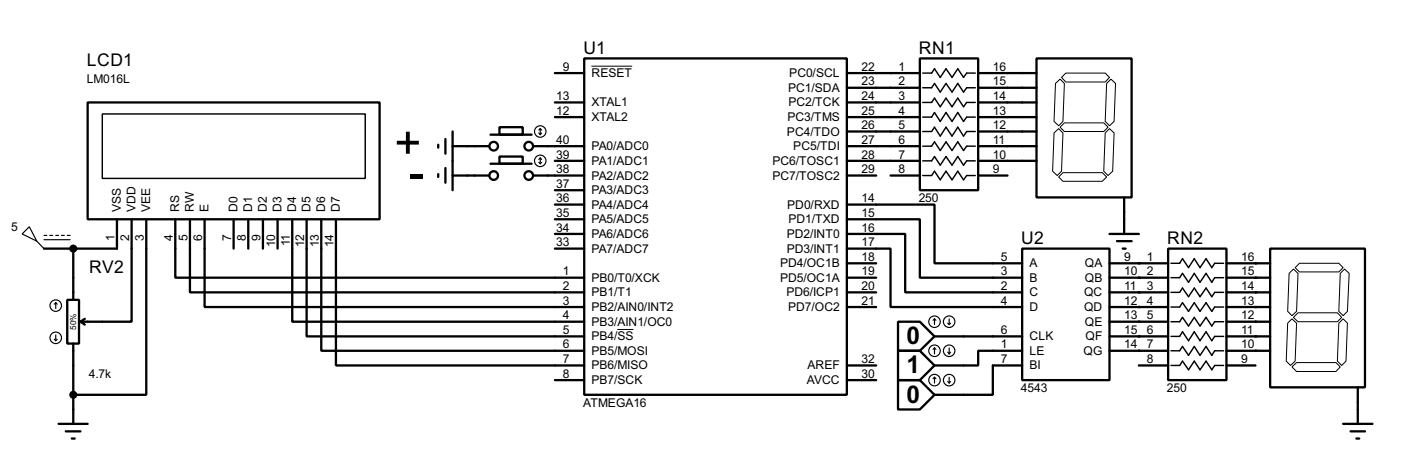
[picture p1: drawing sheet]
<svg xmlns="http://www.w3.org/2000/svg" width="244mm" height="81mm" viewBox="0 0 244 81" stroke-linecap="round" stroke-linejoin="round" font-family="sans-serif">
<g fill="none" stroke="#000" stroke-width=".4">
<path d="M15.3 17.8h50.8v20.3h-50.8zM96.6 12.7h5.1M96.6 17.8h5.1M101.7 10.2h45.7v58.4h-45.7zM147.4 12.7h12.7M147.4 15.3h12.7M147.4 17.8h12.7M160.1 10.2h10.1v22.9h-10.1zM170.2 12.7h10.2M170.2 15.3h10.2M170.2 17.8h10.2M180.4 10.2h16.5v24.1h-16.5z"/>
<path d="M20.4 38.1v5.1h-12.7M22.9 38.1v17.8h-8.9M25.5 38.1v30.5h-12.7M30.5 38.1v10.2h71.2M33.1 38.1v12.7h68.6M35.6 38.1v15.3h66.1M40.7 38.1v5.1M43.2 38.1v5.1M45.8 38.1v5.1M48.3 38.1v5.1M50.9 38.1v17.8h50.8M53.4 38.1v20.4h48.3"/>
<path d="M55.9 38.1v22.9h45.8M58.5 38.1v25.4h43.2M76.3 25.2v.5M76.3 30.3v.5M77.5 24.2v2.5M77.5 29.2v2.6M78.8 25.4h6.3M78.8 30.5h6.3M78.8 22.9v10.2M85.4 23.4h7.1M85.4 28.5h7.1M86.9 22.1h4.1v1.3h-4.1z"/>
<path d="M86.9 27.2h4.1v1.3h-4.1zM92.8 25.4h8.9M92.8 30.5h8.9M96.6 20.4h5.1M96.6 28h5.1M96.6 35.6h5.1M96.6 38.1h5.1M96.6 33.1h5.1M147.4 35.6h15.2v10.2h15.3M147.4 38.1h12.7v10.2h17.8M147.4 20.4h12.7M147.4 22.9h12.7"/>
<path d="M147.4 25.4h12.7M147.4 28h12.7M147.4 30.5h5.1M155 30.5h5.1M170.2 20.4h10.2M170.2 22.9h10.2M170.2 25.4h10.2M170.2 28h10.2M170.2 30.5h5.1M195.6 34.3v6.4M11.7 52.1h2.1v7.6h-2.1zM12.8 43.2v8.9"/>
<path d="M12.8 59.7v14M14 55.9l.8 .5M14.8 55.4l-.8 .5M96.6 43.2h5.1M96.6 40.7h5.1M147.4 40.7h10.1v10.1h20.4M147.4 43.2h7.6v10.2h22.9M147.4 48.3h5.1M147.4 50.8h5.1M147.4 53.4h5.1M147.4 45.8h5.1M156.3 55.9h3.8l2.5 2.6-2.5 2.5h-3.8z"/>
<path d="M162.6 58.5h15.3M177.9 43.2h15.2v22.9h-15.2zM193.1 58.5h10.2M193.1 40.7h5.1M193.1 48.3h10.2M193.1 50.8h10.2M193.1 53.4h10.2M193.1 55.9h10.2M193.1 45.8h10.2M194.4 41.9h2.5M195.4 43.2h.5M203.3 43.2h10.1v22.9h-10.1z"/>
<path d="M213.4 58.5h7.6M213.4 48.3h7.6M213.4 50.8h7.6M213.4 53.4h7.6M213.4 55.9h7.6M213.4 45.8h7.6M221 43.2h16.5v24.1h-16.5zM10.2 73.7h5.1M11.5 75h2.5M12.5 76.2h.5M96.6 66.1h5.1M147.4 63.5h5.1"/>
<path d="M147.4 66.1h5.1M156.3 61h3.8l2.5 2.5-2.5 2.6h-3.8zM156.3 66.1h3.8l2.5 2.5-2.5 2.6h-3.8zM177.9 61h-7.7v2.5h-7.6M177.9 63.5h-5.1v5.1h-10.2M193.1 61h10.2M198.2 63.5h5.1M213.4 61h7.6M213.4 63.5h5.1M233.7 73.7h5.1M235 75h2.5M236 76.2h.5"/>
<path d="M236.3 67.3v6.4"/>
<circle cx="85.9" cy="30.5" r=".75"/>
<circle cx="85.9" cy="25.4" r=".75"/>
<circle cx="92" cy="30.5" r=".75"/>
<circle cx="92" cy="25.4" r=".75"/>
</g>
<g fill="#000">
<circle cx="198.2" cy="50.8" r=".2"/>
<circle cx="198.2" cy="48.3" r=".2"/>
<circle cx="198.2" cy="55.9" r=".2"/>
<circle cx="198.2" cy="53.4" r=".2"/>
<circle cx="198.2" cy="45.8" r=".2"/>
<circle cx="198.2" cy="58.5" r=".2"/>
<circle cx="218.5" cy="48.3" r=".2"/>
<circle cx="218.5" cy="50.8" r=".2"/>
<circle cx="218.5" cy="58.5" r=".2"/>
<circle cx="218.5" cy="45.8" r=".2"/>
<circle cx="218.5" cy="53.4" r=".2"/>
<circle cx="218.5" cy="55.9" r=".2"/>
<circle cx="198.2" cy="61" r=".2"/>
<circle cx="218.5" cy="61" r=".2"/>
</g>
<g fill="none" stroke="#000" stroke-width=".17">
<path d="M102.9 11.5h7.1M183.7 14.5l.8-.7 .7 .7-.2 6.6-.8 .8-.8-.8zM184.7 13.5l.8-.8h6.8l.8 .8-.8 .8h-6.8zM192.6 14.5l.7-.7 .8 .7-.2 6.6-.8 .8-.8-.8zM183.4 23.1l.8-.7 .8 .7-.3 6.7-.7 .7-.8-.7zM184.2 30.8l.8-.8h6.8l.8 .8-.8 .7h-6.8zM184.5 22.1l.7-.7h6.9l.7 .7-.7 .8h-6.9zM193.1 22.4l.8 .7-.3 6.7-.8 .7-.7-.7 .2-6.7zM107.4 57.3h2.8M224.1 56.2l.7-.8 .8 .8-.2 6.6-.8 .7-.8-.7zM224.3 47.5l.8-.7 .8 .7-.3 6.6-.8 .8-.7-.8zM225.4 46.5l.7-.7h6.9l.7 .7-.7 .8h-6.9z"/>
<path d="M225.9 54.4h6.8l.8 .8-.8 .7h-6.8l-.8-.7zM233 56.2l.7-.8 .8 .8-.3 6.6-.7 .7-.8-.7zM233.2 47.5l.8-.7 .8 .7-.3 6.6-.8 .8-.7-.8zM224.8 63.8l.8-.8h6.9l.7 .8-.7 .8h-6.9z"/>
</g>
<g fill="none" stroke="#000" stroke-width=".25">
<path d="M17.8 19.8h45.8v11.2h-45.8zM160.6 12.7h1.5l.5-.7 1 1.5 1-1.5 1.1 1.5 1-1.5 1 1.5 .5-.8h1.5M160.6 15.3h1.5l.5-.8 1 1.5 1-1.5 1.1 1.5 1-1.5 1 1.5 .5-.7h1.5M160.6 17.8h1.5l.5-.7 1 1.5 1-1.5 1.1 1.5 1-1.5 1 1.5 .5-.8h1.5M160.6 20.4h1.5l.5-.8 1 1.5 1-1.5 1.1 1.5 1-1.5 1 1.5 .5-.7h1.5M160.6 22.9h1.5l.5-.8 1 1.6 1-1.6 1.1 1.6 1-1.6 1 1.6 .5-.8h1.5M160.6 25.4h1.5l.5-.7 1 1.5 1-1.5 1.1 1.5 1-1.5 1 1.5 .5-.8h1.5M160.6 28h1.5l.5-.8 1 1.5 1-1.5 1.1 1.5 1-1.5 1 1.5 .5-.7h1.5M160.6 30.5h1.5l.5-.7 1 1.5 1-1.5 1.1 1.5 1-1.5 1 1.5 .5-.8h1.5M203.8 45.8h1.5l.5-.8 1 1.5 1-1.5 1 1.5 1.1-1.5 1 1.5 .5-.7h1.5M203.8 48.3h1.5l.5-.8 1 1.6 1-1.6 1 1.6 1.1-1.6 1 1.6 .5-.8h1.5M203.8 50.8h1.5l.5-.7 1 1.5 1-1.5 1 1.5 1.1-1.5 1 1.5 .5-.8h1.5"/>
<path d="M203.8 53.4h1.5l.5-.8 1 1.5 1-1.5 1 1.5 1.1-1.5 1 1.5 .5-.7h1.5M203.8 55.9h1.5l.5-.7 1 1.5 1-1.5 1 1.5 1.1-1.5 1 1.5 .5-.8h1.5M203.8 58.5h1.5l.5-.8 1 1.5 1-1.5 1 1.5 1.1-1.5 1 1.5 .5-.7h1.5M203.8 61h1.5l.5-.8 1 1.6 1-1.6 1 1.6 1.1-1.6 1 1.6 .5-.8h1.5M203.8 63.5h1.5l.5-.7 1 1.5 1-1.5 1 1.5 1.1-1.5 1 1.5 .5-.8h1.5"/>
</g>
<g fill="none" stroke="#000" stroke-width=".2">
<path d="M93.8 23.1l.2 .3M93.8 28.2l.2 .3M94 22.4v1M94 27.5v1M94 22.4l-.2 .2M94 22.4l.3 .2M94 27.5l-.2 .2M94 27.5l.3 .2M94.3 23.1l-.3 .3M94.3 28.2l-.3 .3M3.9 40.7l1.2-1.3 1.3 2.5zM6.4 41.9l1.3 1.3"/>
<path d="M7.7 40.9h.5M7.7 41.7h4.5M8.7 40.9h.5M9.5 59l.2 .2M9.7 40.9h.5M9.7 52.6l-.2 .3M9.7 52.6l.3 .3M9.7 52.6v1M9.7 58.2v1M10 59l-.3 .2M10.7 40.9h.5M11.7 40.9h.5"/>
<path d="M162.6 55.4l-.2 .3M162.6 55.4l.3 .3M162.6 55.4v1M164.9 56.2l.3 .2M165.2 55.4v1M165.4 56.2l-.2 .2M162.6 60.5v1M162.6 65.6v1M162.6 60.5l-.2 .2M162.6 60.5l.3 .2M162.6 65.6l-.2 .2M162.6 65.6l.3 .2"/>
<path d="M164.9 61.2l.3 .3M164.9 66.3l.3 .3M165.2 60.5v1M165.2 65.6v1M165.4 61.2l-.2 .3M165.4 66.3l-.2 .3"/>
<circle cx="94" cy="28" r="1"/>
<circle cx="94" cy="22.9" r="1"/>
<circle cx="9.7" cy="58.7" r="1"/>
<circle cx="9.7" cy="53.1" r="1"/>
<circle cx="162.6" cy="55.9" r="1"/>
<circle cx="165.1" cy="55.9" r="1"/>
<circle cx="162.6" cy="61" r="1"/>
<circle cx="162.6" cy="66.1" r="1"/>
<circle cx="165.1" cy="61" r="1"/>
<circle cx="165.1" cy="66.1" r="1"/>
</g>
<g fill="#000" stroke="#000" stroke-width=".4">
<circle cx="12.7" cy="43.2" r=".5"/>
<circle cx="12.7" cy="68.6" r=".5"/>
</g>
<g font-size="9.1">
<text x="68.6" y="27.7">+</text>
<text x="71.2" y="32.7">-</text>
</g>
<g font-size="4.8">
<text x="157.7" y="59.8">0</text>
<text x="157.7" y="64.9">1</text>
<text x="157.7" y="70">0</text>
</g>
<g font-size="3.4">
<text x="15.1" y="11.5">LCD1</text>
<text x="101.5" y="9.3">U1</text>
<text x="159.9" y="9.3">RN1</text>
<text x="15.5" y="47.4">RV2</text>
<text x="177.7" y="42.4">U2</text>
<text x="203.1" y="42.4">RN2</text>
</g>
<g font-size="2.4">
<text x="15.1" y="14.4">LM016L</text>
<text x="96.8" y="17.4">13</text>
<text x="98" y="12.3">9</text>
<text x="102.9" y="13.4">RESET</text>
<text x="137.1" y="16">PC1/SDA</text>
<text x="137.3" y="13.4">PC0/SCL</text>
<text x="149.9" y="12.3">22</text>
<text x="149.9" y="14.8">23</text>
<text x="149.9" y="17.4">24</text>
<text x="156.4" y="12.3">1</text>
<text x="156.4" y="14.8">2</text>
<text x="156.4" y="17.4">3</text>
<text x="172.8" y="12.3">16</text>
<text x="172.8" y="14.8">15</text>
<text x="172.8" y="17.4">14</text>
<text x="96.8" y="19.9">12</text>
<text x="102.9" y="21.1">XTAL2</text>
<text x="102.9" y="18.5">XTAL1</text>
<text x="136.9" y="23.5">PC4/TDO</text>
<text x="137" y="21.1">PC3/TMS</text>
<text x="137.2" y="18.5">PC2/TCK</text>
<text x="149.9" y="19.9">25</text>
<text x="149.9" y="22.5">26</text>
<text x="156.4" y="19.9">4</text>
<text x="156.4" y="22.5">5</text>
<text x="172.8" y="19.9">13</text>
<text x="172.8" y="22.5">12</text>
<text x="96.8" y="27.5">39</text>
<text x="96.8" y="25">40</text>
<text x="102.9" y="28.7">PA1/ADC1</text>
<text x="102.9" y="26.1">PA0/ADC0</text>
<text x="134.4" y="28.7">PC6/TOSC1</text>
<text x="138" y="26.1">PC5/TDI</text>
<text x="149.9" y="25">27</text>
<text x="149.9" y="27.5">28</text>
<text x="156.4" y="25">6</text>
<text x="156.4" y="27.5">7</text>
<text x="172.8" y="25">11</text>
<text x="172.8" y="27.5">10</text>
<text x="96.8" y="35.2">36</text>
<text x="96.8" y="32.6">37</text>
<text x="96.8" y="30.1">38</text>
<text x="102.9" y="33.8">PA3/ADC3</text>
<text x="102.9" y="31.2">PA2/ADC2</text>
<text x="134.4" y="31.2">PC7/TOSC2</text>
<text x="149.9" y="35.2">14</text>
<text x="149.9" y="30.1">29</text>
<text x="156.4" y="30.1">8</text>
<text x="159.9" y="35.2">250</text>
<text x="172.8" y="30.1">9</text>
<text x="2" y="40.1">5</text>
<text x="20" y="41.8" transform="rotate(-90 20 41.8)">1</text>
<text x="21.1" y="36.8" transform="rotate(-90 21.1 36.8)">VSS</text>
<text x="22.5" y="41.8" transform="rotate(-90 22.5 41.8)">2</text>
<text x="23.6" y="36.8" transform="rotate(-90 23.6 36.8)">VDD</text>
<text x="25.1" y="41.8" transform="rotate(-90 25.1 41.8)">3</text>
<text x="26.1" y="36.8" transform="rotate(-90 26.1 36.8)">VEE</text>
<text x="30.1" y="41.8" transform="rotate(-90 30.1 41.8)">4</text>
<text x="31.2" y="36.8" transform="rotate(-90 31.2 36.8)">RS</text>
<text x="32.7" y="41.8" transform="rotate(-90 32.7 41.8)">5</text>
<text x="33.8" y="36.8" transform="rotate(-90 33.8 36.8)">RW</text>
<text x="35.2" y="41.8" transform="rotate(-90 35.2 41.8)">6</text>
<text x="36.3" y="36.8" transform="rotate(-90 36.3 36.8)">E</text>
<text x="40.3" y="41.8" transform="rotate(-90 40.3 41.8)">7</text>
<text x="41.4" y="36.8" transform="rotate(-90 41.4 36.8)">D0</text>
<text x="42.8" y="41.8" transform="rotate(-90 42.8 41.8)">8</text>
<text x="43.9" y="36.8" transform="rotate(-90 43.9 36.8)">D1</text>
<text x="45.4" y="41.8" transform="rotate(-90 45.4 41.8)">9</text>
<text x="46.5" y="36.8" transform="rotate(-90 46.5 36.8)">D2</text>
<text x="49" y="36.8" transform="rotate(-90 49 36.8)">D3</text>
<text x="51.6" y="36.8" transform="rotate(-90 51.6 36.8)">D4</text>
<text x="54.1" y="36.8" transform="rotate(-90 54.1 36.8)">D5</text>
<text x="56.6" y="36.8" transform="rotate(-90 56.6 36.8)">D6</text>
<text x="59.2" y="36.8" transform="rotate(-90 59.2 36.8)">D7</text>
<text x="96.8" y="40.3">34</text>
<text x="96.8" y="37.7">35</text>
<text x="102.9" y="41.4">PA6/ADC6</text>
<text x="102.9" y="38.8">PA5/ADC5</text>
<text x="102.9" y="36.3">PA4/ADC4</text>
<text x="136.9" y="41.4">PD2/INT0</text>
<text x="137" y="36.3">PD0/RXD</text>
<text x="137.2" y="38.8">PD1/TXD</text>
<text x="149.9" y="37.7">15</text>
<text x="149.9" y="40.3">16</text>
<text x="47.9" y="42.9" transform="rotate(-90 47.9 42.9)">10</text>
<text x="50.4" y="42.8" transform="rotate(-90 50.4 42.8)">11</text>
<text x="53" y="43" transform="rotate(-90 53 43)">12</text>
<text x="55.5" y="43" transform="rotate(-90 55.5 43)">13</text>
<text x="58.1" y="43" transform="rotate(-90 58.1 43)">14</text>
<text x="96.8" y="42.8">33</text>
<text x="98" y="47.9">1</text>
<text x="102.9" y="43.9">PA7/ADC7</text>
<text x="135.7" y="46.5">PD4/OC1B</text>
<text x="136.9" y="43.9">PD3/INT1</text>
<text x="149.9" y="42.8">17</text>
<text x="149.9" y="45.4">18</text>
<text x="149.9" y="47.9">19</text>
<text x="174.2" y="45.4">5</text>
<text x="174.2" y="47.9">3</text>
<text x="179.1" y="46.5">A</text>
<text x="188.8" y="46.5">QA</text>
<text x="195.6" y="45.4">9</text>
<text x="195.6" y="47.9">10</text>
<text x="199.6" y="45.4">1</text>
<text x="199.6" y="47.9">2</text>
<text x="216" y="45.4">16</text>
<text x="216" y="47.9">15</text>
<text x="98" y="50.4">2</text>
<text x="98" y="53">3</text>
<text x="102.9" y="48.9">PB0/T0/XCK</text>
<text x="102.9" y="51.5">PB1/T1</text>
<text x="135.7" y="48.9">PD5/OC1A</text>
<text x="136.8" y="51.5">PD6/ICP1</text>
<text x="149.9" y="50.4">20</text>
<text x="149.9" y="53">21</text>
<text x="174.2" y="50.4">2</text>
<text x="174.2" y="53">4</text>
<text x="179.1" y="48.9">B</text>
<text x="179.1" y="51.5">C</text>
<text x="188.6" y="51.5">QC</text>
<text x="188.8" y="48.9">QB</text>
<text x="195.6" y="50.4">11</text>
<text x="195.6" y="53">12</text>
<text x="199.6" y="50.4">3</text>
<text x="199.6" y="53">4</text>
<text x="216" y="50.4">14</text>
<text x="216" y="53">13</text>
<text x="98" y="55.5">4</text>
<text x="98" y="58.1">5</text>
<text x="102.9" y="54.1">PB2/AIN0/INT2</text>
<text x="102.9" y="56.6">PB3/AIN1/OC0</text>
<text x="102.9" y="59.2">PB4/SS</text>
<text x="137.1" y="54.1">PD7/OC2</text>
<text x="174.2" y="58.1">6</text>
<text x="179.1" y="54.1">D</text>
<text x="179.1" y="59.2">CLK</text>
<text x="188.6" y="54.1">QD</text>
<text x="188.8" y="56.6">QE</text>
<text x="188.9" y="59.2">QF</text>
<text x="195.6" y="55.5">13</text>
<text x="195.6" y="58.1">15</text>
<text x="199.6" y="55.5">5</text>
<text x="199.6" y="58.1">6</text>
<text x="216" y="55.5">12</text>
<text x="216" y="58.1">11</text>
<text x="15.5" y="65.6">4.7k</text>
<text x="98" y="60.6">6</text>
<text x="98" y="63.1">7</text>
<text x="98" y="65.7">8</text>
<text x="102.9" y="61.7">PB5/MOSI</text>
<text x="102.9" y="64.2">PB6/MISO</text>
<text x="140.5" y="64.2">AREF</text>
<text x="149.9" y="63.1">32</text>
<text x="149.9" y="65.7">30</text>
<text x="174.2" y="60.6">1</text>
<text x="174.2" y="63.1">7</text>
<text x="179.1" y="61.7">LE</text>
<text x="179.1" y="64.2">BI</text>
<text x="188.5" y="61.7">QG</text>
<text x="195.6" y="60.6">14</text>
<text x="199.6" y="60.6">7</text>
<text x="199.6" y="63.1">8</text>
<text x="216" y="60.6">10</text>
<text x="216" y="63.1">9</text>
<text x="101.5" y="70.7">ATMEGA16</text>
<text x="102.9" y="66.8">PB7/SCK</text>
<text x="140.4" y="66.8">AVCC</text>
<text x="177.7" y="68.2">4543</text>
<text x="203.1" y="68.2">250</text>
</g>
<text font-size="1.6" x="13.2" y="57.3" transform="rotate(-90 13.2 57.3)">50%</text>
</svg>
